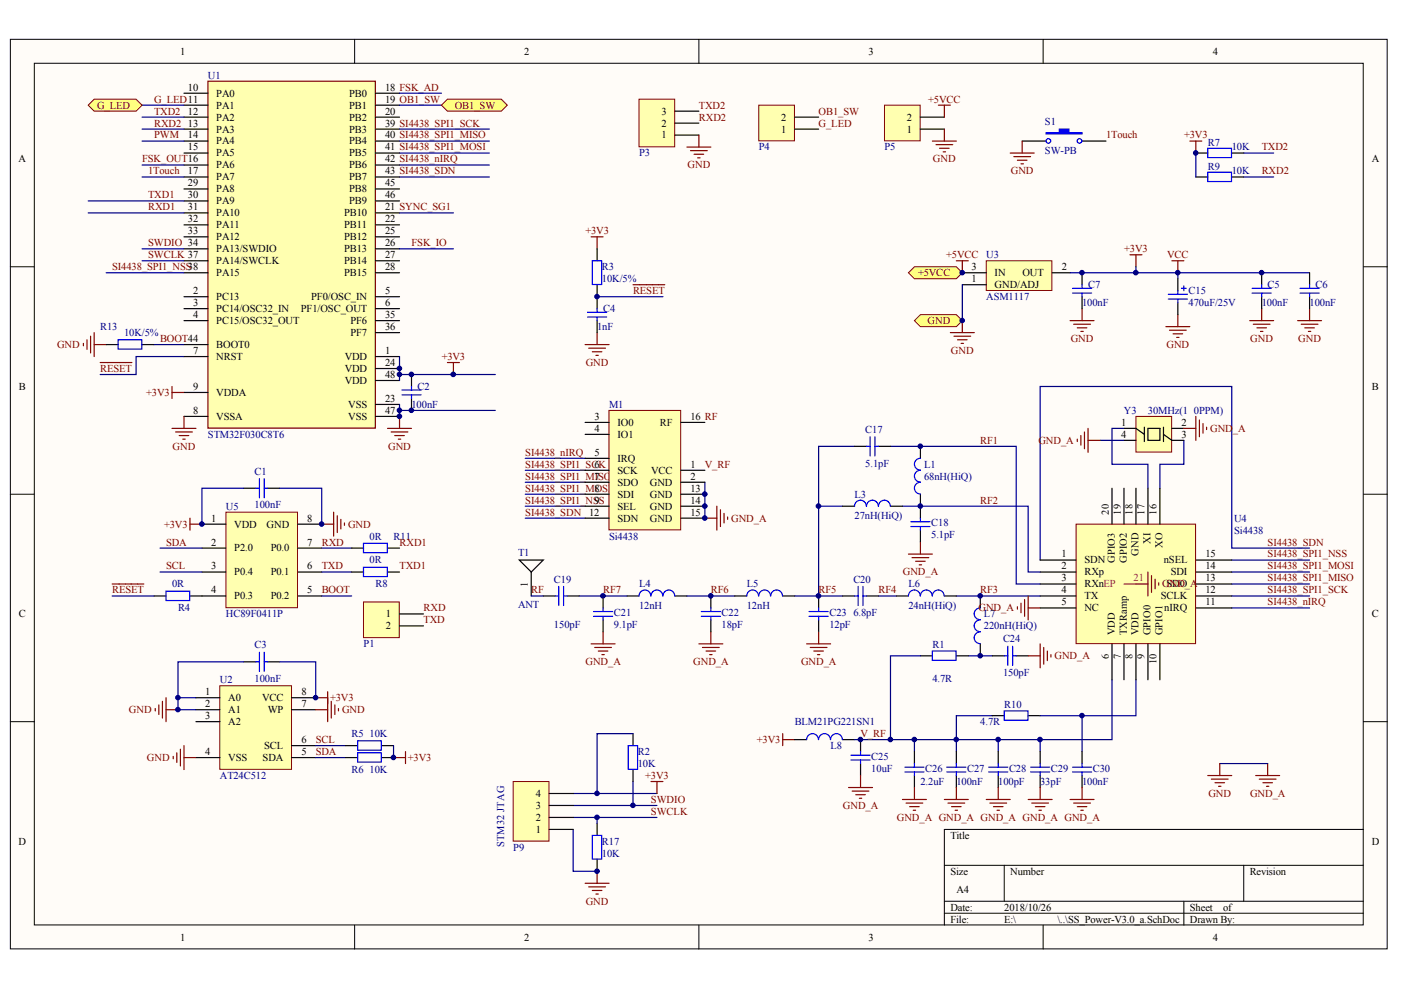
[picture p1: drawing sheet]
<svg xmlns="http://www.w3.org/2000/svg" width="297mm" height="210mm" viewBox="0 0 297 210" stroke-linecap="round" stroke-linejoin="round" font-family="sans-serif">
<g fill="#fffcf8" stroke="#000" stroke-width=".21">
<path d="M2.2 8.3h291.9v192.9h-291.9z"/>
<path d="M7.3 13.4h281.7v182.7h-281.7z"/>
</g>
<g fill="none" stroke="#000" stroke-width=".21">
<path d="M75.2 8.3v5.1M148.2 8.3v5.1M221.2 8.3v5.1M2.2 56.6h5.1M289.1 56.6h5.1M2.2 104.8h5.1M289.1 104.8h5.1M2.2 153h5.1M289.1 153h5.1M289.1 175.9h-88.9v20.3M75.2 196.2v5M148.2 196.2v5"/>
<path d="M200.2 183.5h88.9M200.2 191.1h88.9M200.2 193.6h88.9M212.9 183.5v7.6M221.2 196.2v5M251 191.1v5.1M263.7 183.5v7.6"/>
</g>
<g fill="none" stroke="#800000" stroke-width=".25">
<path d="M125.3 50.2h2.6M126.6 50.2v2.6M202.8 55.3h2.5M204 55.3v2.5M239.6 54h2.5M240.8 54v2.6M21.2 76.9h6.8M124.1 73.1h5M124.8 73.8h3.6M125.6 74.6h2M126.3 75.3h.6M126.6 70.5v2.6"/>
<path d="M134.2 60.4h6.7M165.9 155.6v2.5M165.9 156.8h2.6"/>
</g>
<path d="M126.6 62.9h14" fill="none" stroke="#000080" stroke-width=".25"/>
<path d="M110.1 118.7h5.1l-2.6 2.6z" fill="none" stroke="#000" stroke-width=".25"/>
<path d="M112.6 121.3v5.1" fill="none" stroke="#080d02" stroke-width=".25"/>
<path d="M209.1 55.3h13.9v6.3h-13.9z" fill="#ffffb0" stroke="#800000" stroke-width=".21"/>
<path d="M204 57.8h5.1M223.1 57.8h3.8M204 60.4h5.1" fill="none" stroke="#000" stroke-width=".25"/>
<path d="M240.8 56.6v1.2h-13.9M240.8 57.8h8.9v1.3M204 60.4v7.6" fill="none" stroke="#000080" stroke-width=".25"/>
<g fill="none" stroke="#800000" stroke-width=".25">
<path d="M201.5 70.5h5.1M202.3 71.3h3.5M203 72h2M203.8 72.8h.5M204 68v2.5M226.9 68h5.1M227.6 68.7h3.6M228.4 69.5h2M229.2 70.3h.5M229.4 65.4v2.6M247.2 69.3h5.1M248 70h3.5"/>
<path d="M248.7 70.8h2M249.5 71.5h.5M249.7 66.7v2.6"/>
</g>
<path d="M44.1 17.2h35.5v73.6h-35.5z" fill="#ffffb0" stroke="#800000" stroke-width=".25"/>
<g fill="none" stroke="#000" stroke-width=".25">
<path d="M39 19.8h5.1M79.6 19.8h5.1M39 22.3h5.1M39 24.8h5.1M39 27.4h5.1M39 29.9h5.1M39 32.5h5.1M39 35h5.1M39 37.5h5.1M79.6 22.3h5.1M79.6 24.8h5.1M79.6 27.4h5.1"/>
<path d="M79.6 29.9h5.1M79.6 32.5h5.1M79.6 35h5.1M79.6 37.5h5.1M39 45.1h5.1M39 47.7h5.1M39 50.2h5.1M39 52.8h5.1M39 55.3h5.1M39 57.8h5.1M39 40.1h5.1M39 42.6h5.1"/>
<path d="M79.6 45.1h5.1M79.6 47.7h5.1M79.6 50.2h5.1M79.6 52.8h5.1M79.6 55.3h5.1M79.6 57.8h5.1M79.6 40.1h5.1M79.6 42.6h5.1M126.6 52.8v2.5M22.5 73.1h2.5M30.1 73.1h2.6M39 75.6h5.1"/>
<path d="M39 62.9h5.1M39 65.4h5.1M39 68h5.1M39 73.1h5.1M79.6 75.6h5.1M79.6 62.9h5.1M79.6 65.4h5.1M79.6 68h5.1M79.6 78.1h5.1M79.6 70.5h5.1M87.2 79.4v2.5M126.6 60.4v2.5"/>
<path d="M39 88.3h5.1M39 83.2h5.1M79.6 88.3h5.1M79.6 85.8h5.1M79.6 80.7h5.1M87.2 84.5v2.5"/>
</g>
<g fill="none" stroke="#800000" stroke-width=".25">
<path d="M248.5 55.3h2.5M249.7 55.3v2.5M17.7 72.8v.5M18.4 72v2.1M19.2 71.3v3.5M20 70.5v5.1M20 73.1h2.5M94.9 76.9h2.5M96.1 76.9v2.5M265 68h5M265.7 68.7h3.6M266.5 69.5h2"/>
<path d="M267.2 70.3h.6M267.5 65.4v2.6M275.1 68h5.1M275.9 68.7h3.5M276.6 69.5h2.1M277.4 70.3h.5M277.7 65.4v2.6M36.5 81.9v2.6M36.5 83.2h2.5M36.5 90.8h5M37.2 91.6h3.6M38 92.4h2"/>
<path d="M38.8 93.1h.5M39 88.3v2.5M82.2 90.8h5M82.9 91.6h3.6M83.7 92.4h2M84.5 93.1h.5M84.7 88.3v2.5"/>
</g>
<g fill="none" stroke="#000080" stroke-width=".25">
<path d="M84.7 19.8h8.9M30.1 37.5h8.9M30.1 22.3h8.9M30.1 29.9h8.9M30.1 35h8.9M84.7 37.5h19M84.7 22.3h8.9M84.7 27.4h19M84.7 29.9h19M84.7 32.5h19M84.7 35h19M18.7 42.6h20.3"/>
<path d="M18.7 45.1h20.3M22.5 57.8h16.5M30.1 52.8h8.9M30.1 55.3h8.9M84.7 45.1h11.4M84.7 52.8h11.4M249.7 57.8h28M39 75.6h-10.1v3.8h-7.7M84.7 75.6v5.1M84.7 79.4h20.3M84.7 85.8v2.5M84.7 87h20.3"/>
</g>
<path d="M125.6 55.3h2v5h-2zM25 72h5.1v2h-5.1zM85.2 82.7h4.1M85.2 83.7h4.1M87.2 81.9v.8M87.2 83.7v.8" fill="none" stroke="#00f" stroke-width=".25"/>
<g fill="#ffff80" stroke="#800000" stroke-width=".21">
<path d="M18.7 22.3l1.3-1.3h8.9l1.2 1.3-1.2 1.3h-8.9z" fill-rule="evenodd"/>
<path d="M192.6 57.8l1.3-1.2h8.9l1.2 1.2-1.2 1.3h-8.9z" fill-rule="evenodd"/>
<path d="M193.9 68l1.2-1.3h7.7l1.2 1.3-1.2 1.3h-7.7z" fill-rule="evenodd"/>
<path d="M93.6 22.3l1.3-1.3h11.4l1.3 1.3-1.3 1.3h-11.4z" fill-rule="evenodd"/>
</g>
<path d="M267.5 57.8v2.6M277.7 57.8v2.6M126.6 62.9v2.5M126.6 68v2.5M267.5 62.9v2.5M277.7 62.9v2.5" fill="none" stroke="#000" stroke-width=".25"/>
<path d="M124.6 66.2h4M124.6 67.2h4M126.6 65.4v.8M126.6 67.2v.8M265.5 61.1h4M265.5 62.1h4M267.5 60.4v.7M267.5 62.1v.8M275.6 61.1h4.1M275.6 62.1h4.1M277.7 60.4v.7M277.7 62.1v.8" fill="none" stroke="#00f" stroke-width=".25"/>
<path d="M160.9 22.3h7.5v7.6h-7.5z" fill="#ffffb0" stroke="#800000" stroke-width=".21"/>
<path d="M168.5 27.4h5.1M168.5 24.8h5.1" fill="none" stroke="#000" stroke-width=".25"/>
<path d="M187.5 22.3h7.6v7.6h-7.6z" fill="#ffffb0" stroke="#800000" stroke-width=".21"/>
<path d="M195.1 27.4h5.1M195.1 24.8h5.1M216.7 29.9h5.1M229.4 29.9h5.1M253.5 32.5h2.6M253.5 37.5h2.6M261.2 32.5h2.5M261.2 37.5h2.5M229.4 57.8v2.6M249.7 59.1v2.5M229.4 62.9v2.5M249.7 64.2v2.5" fill="none" stroke="#000" stroke-width=".25"/>
<g fill="none" stroke="#800000" stroke-width=".25">
<path d="M197.7 29.9h5.1M198.4 30.7h3.6M199 22.3h2.5M199.2 31.4h2M200 32.2h.5M200.2 22.3v2.5M200.2 27.4v2.5M214.2 32.5h5.1M214.9 33.2h3.6M215.7 34h2M216.5 34.7h.5M216.7 29.9v2.6"/>
<path d="M252.3 29.9h2.5M253.5 29.9v2.6"/>
</g>
<path d="M221.8 28.1h2.8v-.7h2v.7h2.8v.3h-7.6z" fill-rule="evenodd" fill="#00f" stroke="#00f" stroke-width=".25"/>
<g fill="none" stroke="#00f" stroke-width=".25">
<path d="M256.1 31.4h5v2h-5zM256.1 36.5h5v2h-5zM227.4 61.1h4M227.4 62.1h4M229.4 60.4v.7M229.4 62.1v.8M247.7 63.4h4.1M247.7 62.4h4.1M249.7 61.6v.8M249.7 63.4v.8M250.5 61.1h1M251 60.6v1"/>
<circle cx="222.3" cy="29.9" r=".49"/>
<circle cx="228.9" cy="29.9" r=".49"/>
</g>
<path d="M30.1 24.8h8.9M30.1 27.4h8.9M253.5 32.5v5M263.7 32.5h6.3M263.7 37.5h6.3" fill="none" stroke="#000080" stroke-width=".25"/>
<path d="M135.5 21h7.5v10.1h-7.5z" fill="#ffffb0" stroke="#800000" stroke-width=".21"/>
<g fill="none" stroke="#000" stroke-width=".25">
<path d="M143.1 28.6h5.1M143.1 26.1h5.1M143.1 23.6h5.1M181.2 94.6h2.5M186.3 94.6h2.5M195.1 94.6v2.6M178.6 107.3h2.6M188.8 107.3h2.5M195.1 104.8v5.1M195.1 112.4v2.5M115.2 126.4h2.5M120.3 126.4h2.5"/>
<path d="M127.9 126.4v2.5M127.9 131.4v2.6M132.9 126.4h2.6M143.1 126.4h2.5M150.7 126.4v2.5M150.7 131.4v2.6M155.8 126.4h2.5M165.9 126.4h2.6M173.6 126.4v2.5M173.6 131.4v2.6M178.6 126.4h2.6M183.7 126.4h2.6"/>
<path d="M190.1 126.4h2.5M195.1 139.1h2.6M200.2 126.4h2.6M202.8 139.1h2.5M207.8 126.4v2.5M207.8 136.5v2.6M210.4 139.1h2.5M215.5 139.1h2.5M168.5 156.8h2.5M178.6 156.8h2.6M182.5 156.8v2.6M193.9 159.4v2.5"/>
<path d="M202.8 159.4v2.5M210.4 151.7h2.5M211.6 159.4v2.5M218 151.7h2.5M220.5 159.4v2.5M229.4 159.4v2.5M182.5 161.9v2.5M193.9 164.4v2.6M202.8 164.4v2.6M211.6 164.4v2.6M220.5 164.4v2.6M229.4 164.4v2.6"/>
</g>
<path d="M145.6 31.2h5.1M146.4 31.9h3.6M147.2 32.7h2M147.9 33.5h.5M148.2 28.6v2.6" fill="none" stroke="#800000" stroke-width=".25"/>
<g fill="none" stroke="#00f" stroke-width=".25">
<path d="M183.7 94.6h.8M184.5 92.6v4.1M185.5 92.6v4.1M185.5 94.6h.8M195.1 99.7a1.24 1.24 0 0 0-1.2 1.3 1.24 1.24 0 0 0 1.2 1.2M195.1 97.2a1.24 1.24 0 0 0-1.2 1.2 1.24 1.24 0 0 0 1.2 1.3M183.7 107.3a1.24 1.24 0 0 0-1.3-1.2 1.24 1.24 0 0 0-1.2 1.2M186.2 107.3a1.24 1.24 0 0 0-1.2-1.2 1.24 1.24 0 0 0-1.3 1.2M188.7 107.3a1.24 1.24 0 0 0-1.2-1.2 1.24 1.24 0 0 0-1.2 1.2M193.1 111.6h4.1M193.1 110.6h4.1M195.1 102.2a1.24 1.24 0 0 0-1.2 1.3 1.24 1.24 0 0 0 1.2 1.2"/>
<path d="M195.1 109.9v.7M195.1 111.6v.8M117.7 126.4h.8M118.5 124.3v4.1M119.5 124.3v4.1M119.5 126.4h.8M125.8 129.7h4.1M125.8 130.7h4.1M127.9 128.9v.8M127.9 130.7v.7M138 126.4a1.24 1.24 0 0 0-1.3-1.3 1.24 1.24 0 0 0-1.2 1.3M140.5 126.4a1.24 1.24 0 0 0-1.2-1.3 1.24 1.24 0 0 0-1.3 1.3"/>
<path d="M143 126.4a1.24 1.24 0 0 0-1.2-1.3 1.24 1.24 0 0 0-1.2 1.3M148.7 129.7h4M148.7 130.7h4M150.7 128.9v.8M150.7 130.7v.7M160.8 126.4a1.24 1.24 0 0 0-1.2-1.3 1.24 1.24 0 0 0-1.3 1.3M163.4 126.4a1.24 1.24 0 0 0-1.3-1.3 1.24 1.24 0 0 0-1.2 1.3M165.9 126.4a1.24 1.24 0 0 0-1.2-1.3 1.24 1.24 0 0 0-1.3 1.3M171.5 129.7h4.1M171.5 130.7h4.1M173.6 128.9v.8M173.6 130.7v.7"/>
<path d="M181.2 126.4h.7M181.9 124.3v4.1M183 126.4h.7M183 124.3v4.1M195.1 126.4a1.24 1.24 0 0 0-1.3-1.3 1.24 1.24 0 0 0-1.2 1.3M197.6 126.4a1.24 1.24 0 0 0-1.2-1.3 1.24 1.24 0 0 0-1.3 1.3M197.7 138h5v2h-5zM200.2 126.4a1.24 1.24 0 0 0-1.3-1.3 1.24 1.24 0 0 0-1.2 1.3M207.8 134a1.24 1.24 0 0 0-1.3 1.2 1.24 1.24 0 0 0 1.3 1.3M207.8 131.4a1.24 1.24 0 0 0-1.3 1.3 1.24 1.24 0 0 0 1.3 1.2M207.8 128.9a1.24 1.24 0 0 0-1.3 1.2 1.24 1.24 0 0 0 1.3 1.3M212.9 139.1h.8"/>
<path d="M213.7 137v4.1M214.7 137v4.1M214.7 139.1h.8M173.5 156.8a1.24 1.24 0 0 0-1.2-1.3 1.24 1.24 0 0 0-1.3 1.3M176.1 156.8a1.24 1.24 0 0 0-1.3-1.3 1.24 1.24 0 0 0-1.2 1.3M178.6 156.8a1.24 1.24 0 0 0-1.3-1.3 1.24 1.24 0 0 0-1.2 1.3M182.5 159.4v.7M212.9 150.7h5v2h-5zM180.4 160.1h4.1M180.4 161.1h4.1M182.5 161.1v.8M191.8 162.7h4.1"/>
<path d="M191.8 163.7h4.1M193.9 161.9v.8M193.9 163.7v.7M200.7 162.7h4.1M200.7 163.7h4.1M202.8 161.9v.8M202.8 163.7v.7M209.6 162.7h4.1M209.6 163.7h4.1M211.6 161.9v.8M211.6 163.7v.7M218.5 162.7h4.1"/>
<path d="M218.5 163.7h4.1M220.5 161.9v.8M220.5 163.7v.7M227.4 162.7h4M227.4 163.7h4M229.4 161.9v.8M229.4 163.7v.7"/>
</g>
<g fill="none" stroke="#000080" stroke-width=".25">
<path d="M181.2 94.6h-7.6v12.7h5M188.8 94.6h26.7v29.2h5M251 93.4v5h-5.1v5.1M173.6 107.3v19.1h5M191.3 107.3h26.7v14h2.5M261.2 118.7h16.5M277.7 116.2h-16.5v-34.3h-40.7v36.8M122.8 126.4h10.1M145.6 126.4h10.2M168.5 126.4h5.1M186.3 126.4h3.8M195.1 139.1h-6.3v17.7"/>
<path d="M202.8 126.4h17.7M205.3 139.1h5.1M261.2 126.4h16.5M261.2 128.9h16.5M261.2 123.8h16.5M261.2 121.3h16.5M181.2 156.8h21.6v2.6M193.9 156.8v2.6M211.6 156.8v2.6M220.5 156.8v2.6M229.4 151.7v7.7M235.8 144.1v12.7h-33v-5.1h7.6"/>
<path d="M240.8 144.1v7.6h-20.3"/>
</g>
<path d="M228.1 111.1h25.4v25.4h-25.4z" fill="#ffffb0" stroke="#800000" stroke-width=".21"/>
<g fill="none" stroke="#000" stroke-width=".25">
<path d="M220.5 118.7h7.6M235.8 103.5v7.6M238.3 103.5v7.6M240.8 103.5v7.6M243.4 103.5v7.6M245.9 103.5v7.6M253.5 118.7h7.7M220.5 121.3h7.6M220.5 123.8h7.6M220.5 126.4h7.6M220.5 128.9h7.6M235.8 136.5v7.6"/>
<path d="M238.3 136.5v7.6M240.8 136.5v7.6M243.4 136.5v7.6M245.9 136.5v7.6M253.5 121.3h7.7M253.5 123.8h7.7M253.5 126.4h7.7M253.5 128.9h7.7"/>
</g>
<path d="M238.3 123.8h2.5" fill="none" stroke="#ee0e22" stroke-width=".25"/>
<path d="M240.8 88.3h7.6v7.6h-7.6z" fill="#ffffb0" stroke="#800000" stroke-width=".21"/>
<path d="M238.3 90.8h2.5l1.8 1.3M238.3 93.4h2.5M242.6 90.6v3M243.4 90.8h2.5v2.6h-2.5zM246.7 90.6v3M246.7 92.1l1.8 1.3h2.5M248.5 90.8h2.5" fill="none" stroke="#000" stroke-width=".25"/>
<path d="M111.4 99.7h12.7M111.4 97.2h12.7M233.2 93.4h5.1M238.3 90.8h-2.5v7.6h7.6v5.1M111.4 109.9h12.7M111.4 107.3h12.7M111.4 104.8h12.7M111.4 102.2h12.7M149.4 102.2v7.7M112.6 126.4h2.6M258.6 161.9h10.2" fill="none" stroke="#000080" stroke-width=".25"/>
<g fill="none" stroke="#800000" stroke-width=".25">
<path d="M228.4 93.1v.5M229.2 92.4v2M229.9 91.6v3.5M230.7 90.8v5.1M230.7 93.4h2.5M251 90.8h2.5M253.5 88.3v5.1M254.3 89.1v3.5M255.1 89.8v2M255.8 90.6v.5M149.4 109.9h2.6M152 107.3v5.1"/>
<path d="M152.7 108.1v3.5M153.5 108.8v2.1M154.3 109.6v.5M192.6 117.5h5.1M193.4 118.2h3.5M194.1 119h2.1M194.9 119.8h.5M195.1 114.9v2.6M125.3 136.5h5.1M126.1 137.3h3.5M126.9 138h2M127.6 138.8h.5"/>
<path d="M127.9 134v2.5M148.2 136.5h5.1M148.9 137.3h3.6M149.7 138h2M150.5 138.8h.5M150.7 134v2.5M171 136.5h5.1M171.8 137.3h3.5M172.5 138h2.1M173.3 138.8h.5M173.6 134v2.5M215.7 128.6v.6"/>
<path d="M216.5 127.9v2M217.2 127.1v3.6M218 126.4v5M218 128.9h2.5M218 139.1h2.5M220.5 136.5v5.1M221.3 137.3v3.5M222.1 138v2.1M222.8 138.8v.5M240.8 123.8h2.6M243.4 121.3v5.1M244.1 122v3.6"/>
<path d="M244.9 122.8v2M245.7 123.6v.5M179.9 167h5.1M180.7 167.7h3.5M181.4 168.5h2.1M182.2 169.3h.5M182.5 164.4v2.6M191.3 169.5h5.1M192.1 170.3h3.6M192.9 171h2M193.6 171.8h.5M193.9 167v2.5"/>
<path d="M200.2 169.5h5.1M201 170.3h3.5M201.7 171h2.1M202.5 171.8h.5M202.8 167v2.5M209.1 169.5h5.1M209.9 170.3h3.5M210.6 171h2.1M211.4 171.8h.5M211.6 167v2.5M218 169.5h5.1M218.8 170.3h3.5"/>
<path d="M219.5 171h2M220.3 171.8h.5M220.5 167v2.5M226.9 169.5h5.1M227.6 170.3h3.6M228.4 171h2M229.2 171.8h.5M229.4 167v2.5M256.1 164.4h5.1M256.8 165.2h3.6M257.6 166h2M258.4 166.7h.5"/>
<path d="M258.6 161.9v2.5M266.2 164.4h5.1M267 165.2h3.5M267.8 166h2M268.5 166.7h.5M268.8 161.9v2.5"/>
</g>
<path d="M129.1 87h15.2v25.4h-15.2z" fill="#ffffb0" stroke="#800000" stroke-width=".21"/>
<g fill="none" stroke="#000" stroke-width=".25">
<path d="M124.1 99.7h5M124.1 97.2h5M124.1 89.6h5M124.1 92.1h5M144.4 99.7h5M124.1 102.2h5M124.1 109.9h5M124.1 107.3h5M124.1 104.8h5M144.4 102.2h5M144.4 107.3h5M144.4 104.8h5"/>
<path d="M134.2 155.6v2.5M126.6 174.6v2.5M134.2 163.2v2.5M126.6 182.2v2.5"/>
</g>
<path d="M144.4 89.6h5M144.4 109.9h5" fill="none" stroke="#080d02" stroke-width=".25"/>
<path d="M40.3 109.9v2.5M40.3 111.1h2.5M23.8 123.8h6.7M138 165.7h2.6M139.3 165.7v2.5M124.1 187.3h5M124.8 188h3.6M125.6 188.8h2M126.3 189.6h.6M126.6 184.7v2.6" fill="none" stroke="#800000" stroke-width=".25"/>
<path d="M32.7 73.1h6.3M126.6 155.6h.1M134.2 155.6h-7.6v12.6M121.5 175.9v8.8h5.1M121.5 168.2h17.8M121.5 170.8h17.8M121.5 173.3h17.8M126.6 173.3v1.3M134.2 165.7v5.1" fill="none" stroke="#000080" stroke-width=".25"/>
<path d="M133.2 158.1h2v5h-2zM125.6 177.1h2v5h-2z" fill="none" stroke="#00f" stroke-width=".25"/>
<path d="M47.9 108.6h15.2v20.2h-15.2z" fill="#ffffb0" stroke="#800000" stroke-width=".21"/>
<path d="M42.8 111.1h5.1M42.8 116.2h5.1M63.1 111.1h5.1M63.1 116.2h5.1M42.8 121.3h5.1M42.8 126.4h5.1M63.1 121.3h5.1M63.1 126.4h5.1" fill="none" stroke="#000" stroke-width=".25"/>
<path d="M68.2 111.1h2.5M70.7 108.6v5.1M71.5 109.4v3.5M72.3 110.1v2M73 110.9v.5" fill="none" stroke="#800000" stroke-width=".25"/>
<path d="M33.9 116.2h8.9M68.2 116.2h6.4M23.8 126.4h8.9M33.9 121.3h8.9M68.2 126.4h6.4M68.2 121.3h6.4" fill="none" stroke="#000080" stroke-width=".25"/>
<path d="M46.6 145.4h15.2v17.7h-15.2z" fill="#ffffb0" stroke="#800000" stroke-width=".21"/>
<g fill="none" stroke="#000" stroke-width=".25">
<path d="M51.7 103.5h2.5M56.8 103.5h2.5M41.5 147.9h5.1M41.5 150.5h5.1M41.5 153h5.1M51.7 140.3h2.5M56.8 140.3h2.5M61.9 147.9h5M61.9 150.5h5M61.9 158.1h5M73.3 158.1h2.5M80.9 158.1h2.5"/>
<path d="M41.5 160.6h5.1M61.9 160.6h5M73.3 160.6h2.5M80.9 160.6h2.5"/>
</g>
<path d="M51.7 103.5h-8.9v7.6M59.3 103.5h8.9v7.6M41.5 147.9h-3.8v2.6h3.8M51.7 140.3h-14v7.6M59.3 140.3h7.6v7.6M66.9 158.1h6.4M83.4 158.1v2.5M66.9 160.6h6.4" fill="none" stroke="#000080" stroke-width=".25"/>
<g fill="none" stroke="#800000" stroke-width=".25">
<path d="M32.9 150.2v.5M33.7 149.5v2M34.4 148.7v3.6M35.2 147.9v5.1M35.2 150.5h2.5M37.5 159.6v2M38.2 158.8v3.6M39 158.1v5.1M66.9 147.9h2.6M66.9 150.5h2.6M69.5 146.7v6.3M70.2 148.7v3.6"/>
<path d="M71 149.5v2M71.8 150.2v.5M86 159.4v2.5M36.7 160.4v.5M39 160.6h2.5M83.4 160.6h2.6"/>
</g>
<path d="M54.2 103.5h.8M55 101.5v4M56 101.5v4M56 103.5h.8M55 138.3v4.1M56 138.3v4.1M54.2 140.3h.8M56 140.3h.8M75.8 159.6h5v2h-5zM75.8 157.1h5v2h-5z" fill="none" stroke="#00f" stroke-width=".25"/>
<path d="M108.8 165.7h7.6v12.6h-7.6z" fill="#ffffb0" stroke="#800000" stroke-width=".21"/>
<path d="M116.4 175.9h5.1M116.4 173.3h5.1M116.4 170.8h5.1M116.4 168.2h5.1" fill="none" stroke="#000" stroke-width=".25"/>
<path d="M77.1 127.6h7.6v7.6h-7.6z" fill="#ffffb0" stroke="#800000" stroke-width=".21"/>
<path d="M74.6 116.2h2.5M82.2 116.2h2.5M32.7 126.4h2.5M40.3 126.4h2.5M74.6 121.3h2.5M82.2 121.3h2.5M84.7 130.2h5.1M84.7 132.7h5.1" fill="none" stroke="#000" stroke-width=".25"/>
<path d="M77.1 115.2h5v2h-5zM35.2 125.3h5v2h-5zM77.1 120.3h5v1.9h-5z" fill="none" stroke="#00f" stroke-width=".25"/>
<g fill="#000080" stroke="#000080" stroke-width=".21">
<circle cx="37.7" cy="150.4" r=".48"/>
<circle cx="37.7" cy="147.9" r=".48"/>
<circle cx="42.8" cy="111.1" r=".48"/>
<circle cx="66.9" cy="147.9" r=".48"/>
<circle cx="68.2" cy="111.1" r=".48"/>
<circle cx="83.4" cy="160.6" r=".48"/>
<circle cx="84.7" cy="88.3" r=".48"/>
<circle cx="84.7" cy="87" r=".48"/>
<circle cx="84.7" cy="79.4" r=".48"/>
<circle cx="84.7" cy="78.1" r=".48"/>
<circle cx="87.2" cy="87" r=".48"/>
<circle cx="87.2" cy="79.4" r=".48"/>
<circle cx="96.1" cy="79.4" r=".49"/>
<circle cx="126.6" cy="184.7" r=".48"/>
<circle cx="126.6" cy="173.3" r=".48"/>
<circle cx="126.6" cy="168.2" r=".48"/>
<circle cx="126.6" cy="62.9" r=".48"/>
<circle cx="127.8" cy="126.3" r=".49"/>
<circle cx="134.2" cy="170.8" r=".48"/>
<circle cx="149.4" cy="109.8" r=".48"/>
<circle cx="149.4" cy="107.3" r=".48"/>
<circle cx="149.4" cy="104.8" r=".48"/>
<circle cx="150.7" cy="126.3" r=".48"/>
<circle cx="173.5" cy="126.3" r=".49"/>
<circle cx="173.5" cy="107.3" r=".49"/>
<circle cx="182.4" cy="156.8" r=".48"/>
<circle cx="188.8" cy="156.8" r=".48"/>
<circle cx="193.8" cy="156.8" r=".48"/>
<circle cx="195.1" cy="107.3" r=".48"/>
<circle cx="195.1" cy="94.6" r=".48"/>
<circle cx="202.7" cy="156.8" r=".48"/>
<circle cx="204" cy="68" r=".48"/>
<circle cx="204" cy="57.8" r=".48"/>
<circle cx="207.8" cy="139" r=".48"/>
<circle cx="207.8" cy="126.3" r=".48"/>
<circle cx="211.6" cy="156.8" r=".48"/>
<circle cx="220.5" cy="156.8" r=".49"/>
<circle cx="229.4" cy="151.7" r=".48"/>
<circle cx="229.4" cy="57.8" r=".48"/>
<circle cx="240.8" cy="57.8" r=".49"/>
<circle cx="249.7" cy="57.8" r=".48"/>
<circle cx="253.5" cy="32.4" r=".48"/>
<circle cx="267.5" cy="57.8" r=".48"/>
</g>
<g font-size="2.2">
<text x="38.2" y="11.6">1</text>
<text x="111.2" y="11.6">2</text>
<text x="184.2" y="11.6">3</text>
<text x="257.1" y="11.6">4</text>
<text x="39.8" y="19.2">10</text>
<text x="45.9" y="20.5">PA0</text>
<text x="45.9" y="23">PA1</text>
<text x="74" y="20.5">PB0</text>
<text x="74" y="23">PB1</text>
<text x="81.7" y="19.2">18 FSK_AD</text>
<text x="81.7" y="21.7">19 OB1_SW</text>
<text x="39.8" y="24.3">12</text>
<text x="39.8" y="26.8">13</text>
<text x="39.8" y="29.4">14</text>
<text x="45.9" y="25.6">PA2</text>
<text x="45.9" y="28.1">PA3</text>
<text x="74" y="25.6">PB2</text>
<text x="74" y="28.1">PB3</text>
<text x="81.7" y="24.3">20</text>
<text x="81.7" y="26.8">39 SI4438_SPI1_SCK</text>
<text x="81.7" y="29.4">40 SI4438_SPI1_MISO</text>
<text x="140.2" y="29.4">1</text>
<text x="140.2" y="26.8">2</text>
<text x="140.2" y="24.3">3</text>
<text x="165.6" y="28.1">1</text>
<text x="165.6" y="25.6">2</text>
<text x="192.3" y="28.1">1</text>
<text x="192.3" y="25.6">2</text>
<text x="3.9" y="34.4">A</text>
<text x="39.8" y="31.9">15</text>
<text x="45.9" y="30.6">PA4</text>
<text x="45.9" y="33.2">PA5</text>
<text x="45.9" y="35.7">PA6</text>
<text x="74" y="30.6">PB4</text>
<text x="74" y="33.2">PB5</text>
<text x="74" y="35.7">PB6</text>
<text x="81.7" y="31.9">41 SI4438_SPI1_MOSI</text>
<text x="81.7" y="34.4">42 SI4438_nIRQ</text>
<text x="290.8" y="34.4">A</text>
<text x="39.8" y="37">17</text>
<text x="39.8" y="39.5">29</text>
<text x="45.9" y="38.2">PA7</text>
<text x="45.9" y="40.8">PA8</text>
<text x="74" y="38.2">PB7</text>
<text x="74" y="40.8">PB8</text>
<text x="81.7" y="37">43 SI4438_SDN</text>
<text x="81.7" y="39.5">45</text>
<text x="39.8" y="42.1">30</text>
<text x="39.8" y="44.6">31</text>
<text x="39.8" y="47.1">32</text>
<text x="45.9" y="43.3">PA9</text>
<text x="45.9" y="45.9">PA10</text>
<text x="73" y="45.9">PB10</text>
<text x="74" y="43.3">PB9</text>
<text x="81.7" y="44.6">21 SYNC_SG1</text>
<text x="81.7" y="47.1">22</text>
<text x="81.7" y="42.1">46</text>
<text x="39.8" y="49.7">33</text>
<text x="45.9" y="48.4">PA11</text>
<text x="45.9" y="50.9">PA12</text>
<text x="45.9" y="53.5">PA13/SWDIO</text>
<text x="73" y="48.4">PB11</text>
<text x="73" y="50.9">PB12</text>
<text x="73" y="53.5">PB13</text>
<text x="81.7" y="49.7">25</text>
<text x="81.7" y="52.2">26</text>
<text x="45.9" y="56">PA14/SWCLK</text>
<text x="45.9" y="58.6">PA15</text>
<text x="73" y="56">PB14</text>
<text x="73" y="58.6">PB15</text>
<text x="81.7" y="54.7">27</text>
<text x="81.7" y="57.3">28</text>
<text x="206" y="59.8">1</text>
<text x="206" y="57.3">3</text>
<text x="210.9" y="58.6">IN</text>
<text x="216.8" y="58.6">OUT</text>
<text x="225.1" y="57.3">2</text>
<text x="41" y="62.4">2</text>
<text x="41" y="64.9">3</text>
<text x="45.9" y="63.6">PC13</text>
<text x="66" y="63.6">PF0/OSC_IN</text>
<text x="81.7" y="62.4">5</text>
<text x="81.7" y="64.9">6</text>
<text x="210.9" y="61.1">GND/ADJ</text>
<text x="41" y="67.4">4</text>
<text x="45.9" y="66.2">PC14/OSC32_IN</text>
<text x="45.9" y="68.7">PC15/OSC32_OUT</text>
<text x="63.8" y="66.2">PF1/OSC_OUT</text>
<text x="74.3" y="68.7">PF6</text>
<text x="74.3" y="71.2">PF7</text>
<text x="81.7" y="67.4">35</text>
<text x="81.7" y="70">36</text>
<text x="41" y="75.1">7</text>
<text x="45.9" y="76.3">NRST</text>
<text x="45.9" y="73.8">BOOT0</text>
<text x="73.1" y="76.3">VDD</text>
<text x="81.7" y="75.1">1</text>
<text x="81.7" y="77.6">24</text>
<text x="4" y="82.7">B</text>
<text x="41" y="82.7">9</text>
<text x="45.9" y="83.9">VDDA</text>
<text x="73.1" y="78.9">VDD</text>
<text x="73.1" y="81.4">VDD</text>
<text x="81.7" y="80.1">48</text>
<text x="290.9" y="82.7">B</text>
<text x="41" y="87.7">8</text>
<text x="45.9" y="89">VSSA</text>
<text x="73.8" y="86.5">VSS</text>
<text x="73.8" y="89">VSS</text>
<text x="81.7" y="85.2">23</text>
<text x="81.7" y="87.7">47</text>
<text x="126" y="89">3</text>
<text x="126" y="91.5">4</text>
<text x="130.9" y="90.3">IO0</text>
<text x="130.9" y="92.8">IO1</text>
<text x="237.7" y="92.8">4</text>
<text x="237.7" y="90.3">1</text>
<text x="250.5" y="92.8">3</text>
<text x="250.5" y="90.3">2</text>
<text x="126" y="96.6">5</text>
<text x="126" y="99.2">6</text>
<text x="130.9" y="97.9">IRQ</text>
<text x="130.9" y="100.4">SCK</text>
<text x="138.1" y="100.4">VCC</text>
<text x="146.4" y="101.7">2</text>
<text x="146.4" y="99.2">1</text>
<text x="126" y="106.8">9</text>
<text x="130.9" y="105.5">SDI</text>
<text x="130.9" y="103">SDO</text>
<text x="137.8" y="103">GND</text>
<text x="137.8" y="105.5">GND</text>
<text x="146.4" y="104.2">13</text>
<text x="146.4" y="106.8">14</text>
<text x="44.8" y="110.6">1</text>
<text x="49.7" y="111.9">VDD</text>
<text x="56.5" y="111.9">GND</text>
<text x="65.2" y="110.6">8</text>
<text x="124.9" y="109.3">12</text>
<text x="130.9" y="110.6">SDN</text>
<text x="130.9" y="108">SEL</text>
<text x="137.8" y="108">GND</text>
<text x="235.1" y="109.1" transform="rotate(-90 235.1 109.1)">20</text>
<text x="237.6" y="109.1" transform="rotate(-90 237.6 109.1)">19</text>
<text x="240.1" y="109.1" transform="rotate(-90 240.1 109.1)">18</text>
<text x="242.7" y="109.1" transform="rotate(-90 242.7 109.1)">17</text>
<text x="245.2" y="109.1" transform="rotate(-90 245.2 109.1)">16</text>
<text x="44.8" y="115.7">2</text>
<text x="49.7" y="116.9">P2.0</text>
<text x="57.4" y="116.9">P0.0</text>
<text x="65.2" y="115.7">7</text>
<text x="225" y="118.2">1</text>
<text x="229.9" y="119.5">SDN</text>
<text x="236.3" y="119.4" transform="rotate(-90 236.3 119.4)">GPIO3</text>
<text x="238.9" y="119.4" transform="rotate(-90 238.9 119.4)">GPIO2</text>
<text x="241.4" y="117.9" transform="rotate(-90 241.4 117.9)">GND</text>
<text x="244" y="115.3" transform="rotate(-90 244 115.3)">XI</text>
<text x="246.5" y="116.2" transform="rotate(-90 246.5 116.2)">XO</text>
<text x="246.7" y="119.5">nSEL</text>
<text x="255.6" y="118.2">15</text>
<text x="44.8" y="120.7">3</text>
<text x="44.8" y="125.8">4</text>
<text x="49.7" y="122">P0.4</text>
<text x="57.4" y="122">P0.1</text>
<text x="65.2" y="125.8">5</text>
<text x="65.2" y="120.7">6</text>
<text x="225" y="120.7">2</text>
<text x="225" y="123.3">3</text>
<text x="225" y="125.8">4</text>
<text x="229.9" y="122">RXp</text>
<text x="229.9" y="124.5">RXnEP</text>
<text x="247.3" y="124.5">SDO</text>
<text x="248.2" y="122">SDI</text>
<text x="255.6" y="125.8">12</text>
<text x="255.6" y="123.3">13</text>
<text x="255.6" y="120.7">14</text>
<text x="4" y="130.9">C</text>
<text x="49.7" y="127.1">P0.3</text>
<text x="57.4" y="127.1">P0.2</text>
<text x="81.8" y="130.9">1</text>
<text x="225" y="128.4">5</text>
<text x="229.9" y="127.1">TX</text>
<text x="229.9" y="129.6">NC</text>
<text x="246.1" y="127.1">SCLK</text>
<text x="246.9" y="129.6">nIRQ</text>
<text x="255.6" y="128.4">11</text>
<text x="290.9" y="130.9">C</text>
<text x="81.8" y="133.4">2</text>
<text x="236.3" y="134.7" transform="rotate(-90 236.3 134.7)">VDD</text>
<text x="238.9" y="134.7" transform="rotate(-90 238.9 134.7)">TXRamp</text>
<text x="241.4" y="134.7" transform="rotate(-90 241.4 134.7)">VDD</text>
<text x="244" y="134.7" transform="rotate(-90 244 134.7)">GPIO0</text>
<text x="246.5" y="134.7" transform="rotate(-90 246.5 134.7)">GPIO1</text>
<text x="235.1" y="139.7" transform="rotate(-90 235.1 139.7)">6</text>
<text x="237.6" y="139.7" transform="rotate(-90 237.6 139.7)">7</text>
<text x="240.1" y="139.7" transform="rotate(-90 240.1 139.7)">8</text>
<text x="242.7" y="139.7" transform="rotate(-90 242.7 139.7)">9</text>
<text x="245.2" y="140.8" transform="rotate(-90 245.2 140.8)">10</text>
<text x="43.5" y="147.4">1</text>
<text x="43.5" y="149.9">2</text>
<text x="48.4" y="148.7">A0</text>
<text x="55.6" y="148.7">VCC</text>
<text x="63.9" y="149.9">7</text>
<text x="63.9" y="147.4">8</text>
<text x="43.5" y="152.5">3</text>
<text x="48.4" y="151.2">A1</text>
<text x="48.4" y="153.7">A2</text>
<text x="56.8" y="151.2">WP</text>
<text x="43.5" y="160.1">4</text>
<text x="48.4" y="161.3">VSS</text>
<text x="55.7" y="161.3">SDA</text>
<text x="56" y="158.8">SCL</text>
<text x="63.9" y="160.1">5</text>
<text x="63.9" y="157.5">6</text>
<text x="113.6" y="171.5">3</text>
<text x="113.6" y="169">4</text>
<text x="3.9" y="179.1">D</text>
<text x="113.6" y="176.6">1</text>
<text x="113.6" y="174">2</text>
<text x="201.5" y="177.8">Title</text>
<text x="290.8" y="179.1">D</text>
<text x="201.5" y="185.5">Size</text>
<text x="214.2" y="185.5">Number</text>
<text x="265" y="185.5">Revision</text>
<text x="202.8" y="189.3">A4</text>
<text x="201.5" y="193.1">Date:</text>
<text x="201.5" y="195.6">File:</text>
<text x="212.9" y="193.1">2018/10/26</text>
<text x="212.9" y="195.6">E:\</text>
<text x="224.2" y="195.6">\..\SS_Power-V3.0_a.SchDoc</text>
<text x="252.3" y="193.1">Sheet</text>
<text x="252.3" y="195.6">Drawn By:</text>
<text x="259.3" y="193.1">of</text>
<text x="38.2" y="199.4">1</text>
<text x="111.2" y="199.4">2</text>
<text x="184.2" y="199.4">3</text>
<text x="257.1" y="199.4">4</text>
</g>
<g font-size="2.2" fill="#000080">
<text x="44.1" y="16.7">U1</text>
<text x="221.5" y="26.6">S1</text>
<text x="135.5" y="33.2">P3</text>
<text x="160.9" y="31.9">P4</text>
<text x="187.5" y="31.9">P5</text>
<text x="221.5" y="32.7">SW-PB</text>
<text x="256.1" y="30.9">R7</text>
<text x="256.1" y="36">R9</text>
<text x="261.2" y="31.9">10K</text>
<text x="261.2" y="37">10K</text>
<text x="127.6" y="57.3">R3</text>
<text x="127.6" y="59.8">10K/5%</text>
<text x="209.1" y="54.7">U3</text>
<text x="209.1" y="63.6">ASM1117</text>
<text x="229.4" y="64.9">100nF</text>
<text x="230.7" y="61.1">C7</text>
<text x="252" y="62.4">C15</text>
<text x="252" y="64.9">470uF/25V</text>
<text x="267.5" y="64.9">100nF</text>
<text x="268.8" y="61.1">C5</text>
<text x="277.7" y="64.9">100nF</text>
<text x="278.9" y="61.1">C6</text>
<text x="21.2" y="70">R13</text>
<text x="26.3" y="71.2">10K/5%</text>
<text x="126.6" y="70">1nF</text>
<text x="127.9" y="66.2">C4</text>
<text x="88.5" y="82.7">C2</text>
<text x="87.2" y="86.5">100nF</text>
<text x="129.1" y="86.5">M1</text>
<text x="238.3" y="87.7">Y3</text>
<text x="243.4" y="87.7">30MHz(¡À1</text>
<text x="253.1" y="87.7">0PPM)</text>
<text x="44.1" y="92.8">STM32F030C8T6</text>
<text x="183.5" y="91.8">C17</text>
<text x="54" y="100.7">C1</text>
<text x="183.5" y="98.9">5.1pF</text>
<text x="195.9" y="99.2">L1</text>
<text x="195.9" y="101.7">68nH(HiQ)</text>
<text x="54" y="107.8">100nF</text>
<text x="181.2" y="105.5">L3</text>
<text x="47.9" y="108">U5</text>
<text x="181.2" y="110.1">27nH(HiQ)</text>
<text x="197.4" y="111.6">C18</text>
<text x="261.7" y="110.6">U4</text>
<text x="261.7" y="113.1">Si4438</text>
<text x="78.4" y="114.4">0R</text>
<text x="78.4" y="119.5">0R</text>
<text x="83.4" y="114.4">R11</text>
<text x="109.8" y="117.9">T1</text>
<text x="129.1" y="114.4">Si4438</text>
<text x="197.4" y="114.1">5.1pF</text>
<text x="36.5" y="124.5">0R</text>
<text x="79.6" y="124.5">R8</text>
<text x="117.5" y="123.5">C19</text>
<text x="135.5" y="124.5">L4</text>
<text x="158.3" y="124.5">L5</text>
<text x="180.9" y="123.5">C20</text>
<text x="192.6" y="124.5">L6</text>
<text x="37.7" y="129.6">R4</text>
<text x="47.9" y="130.9">HC89F0411P</text>
<text x="109.8" y="128.9">ANT</text>
<text x="130.2" y="130.6">C21</text>
<text x="135.5" y="129.1">12nH</text>
<text x="153" y="130.6">C22</text>
<text x="158.3" y="129.1">12nH</text>
<text x="175.8" y="130.6">C23</text>
<text x="180.9" y="130.6">6.8pF</text>
<text x="192.6" y="129.1">24nH(HiQ)</text>
<text x="208.6" y="130.9">L7</text>
<text x="54" y="137.5">C3</text>
<text x="77.1" y="137.2">P1</text>
<text x="117.5" y="133.2">150pF</text>
<text x="130.2" y="133.2">9.1pF</text>
<text x="153" y="133.2">18pF</text>
<text x="175.8" y="133.2">12pF</text>
<text x="197.7" y="137.5">R1</text>
<text x="208.6" y="133.4">220nH(HiQ)</text>
<text x="212.7" y="136.2">C24</text>
<text x="212.7" y="143.3">150pF</text>
<text x="46.6" y="144.8">U2</text>
<text x="54" y="144.6">100nF</text>
<text x="197.7" y="144.6">4.7R</text>
<text x="168.5" y="153.7">BLM21PG221SN1</text>
<text x="207.8" y="153.7">4.7R</text>
<text x="212.9" y="150.2">R10</text>
<text x="74.6" y="156.3">R5</text>
<text x="78.4" y="156.3">10K</text>
<text x="135.2" y="160.1">R2</text>
<text x="176.1" y="158.8">L8</text>
<text x="184.7" y="161.1">C25</text>
<text x="46.6" y="165.2">AT24C512</text>
<text x="74.6" y="163.9">R6</text>
<text x="78.4" y="163.9">10K</text>
<text x="135.2" y="162.6">10K</text>
<text x="184.7" y="163.6">10uF</text>
<text x="195.1" y="166.4">2.2uF</text>
<text x="196.2" y="163.6">C26</text>
<text x="202.8" y="166.4">100nF</text>
<text x="205" y="163.6">C27</text>
<text x="211.6" y="166.4">100pF</text>
<text x="213.9" y="163.6">C28</text>
<text x="220.5" y="166.4">33pF</text>
<text x="222.8" y="163.6">C29</text>
<text x="229.4" y="166.4">100nF</text>
<text x="231.7" y="163.6">C30</text>
<text x="106.9" y="179.7" transform="rotate(-90 106.9 179.7)">STM32 JTAG</text>
<text x="127.6" y="179.1">R17</text>
<text x="108.8" y="180.4">P9</text>
<text x="127.6" y="181.7">10K</text>
</g>
<g font-size="2.2" fill="#800000">
<text x="20.6" y="23">G_LED</text>
<text x="32.7" y="21.7">G_LED11</text>
<text x="96.4" y="23">OB1_SW</text>
<text x="148.2" y="23">TXD2</text>
<text x="196.8" y="21.7">+5VCC</text>
<text x="32.7" y="29.4">PWM</text>
<text x="32.7" y="24.3">TXD2</text>
<text x="32.7" y="26.8">RXD2</text>
<text x="148.2" y="25.6">RXD2</text>
<text x="173.6" y="24.3">OB1_SW</text>
<text x="173.6" y="26.8">G_LED</text>
<text x="234.5" y="29.4">1Touch</text>
<text x="251" y="29.4">+3V3</text>
<text x="30.1" y="34.4">FSK_OUT16</text>
<text x="145.8" y="35.7">GND</text>
<text x="197.8" y="34.4">GND</text>
<text x="267.5" y="31.9">TXD2</text>
<text x="31.4" y="37">1Touch</text>
<text x="214.3" y="37">GND</text>
<text x="267.5" y="37">RXD2</text>
<text x="31.4" y="42.1">TXD1</text>
<text x="31.4" y="44.6">RXD1</text>
<text x="31.4" y="52.2">SWDIO 34</text>
<text x="87.2" y="52.2">FSK_IO</text>
<text x="124.1" y="49.7">+3V3</text>
<text x="238.4" y="53.5">+3V3</text>
<text x="23.8" y="57.3">SI4438_SPI1_NSS38</text>
<text x="31.4" y="54.7">SWCLK 37</text>
<text x="194.6" y="58.6">+5VCC</text>
<text x="200.6" y="54.7">+5VCC</text>
<text x="247.5" y="54.7">VCC</text>
<text x="134.2" y="62.4">RESET</text>
<text x="196.7" y="68.7">GND</text>
<text x="12.1" y="73.8">GND</text>
<text x="33.9" y="72.5">BOOT44</text>
<text x="93.6" y="76.3">+3V3</text>
<text x="124.2" y="77.6">GND</text>
<text x="201.6" y="75.1">GND</text>
<text x="227" y="72.5">GND</text>
<text x="247.3" y="73.8">GND</text>
<text x="265.1" y="72.5">GND</text>
<text x="275.2" y="72.5">GND</text>
<text x="21.2" y="78.9">RESET</text>
<text x="31" y="83.9">+3V3</text>
<text x="36.6" y="95.4">GND</text>
<text x="82.3" y="95.4">GND</text>
<text x="207.8" y="94.1">RF1</text>
<text x="220.2" y="94.1">GND_A</text>
<text x="256.6" y="91.5">GND_A</text>
<text x="111.4" y="101.7">SI4438_SPI1_M7</text>
<text x="111.4" y="99.2">SI4438_SPI1_SCK</text>
<text x="111.4" y="96.6">SI4438_nIRQ</text>
<text x="126.1" y="101.7">ISO</text>
<text x="149.4" y="99.2">V_RF</text>
<text x="111.4" y="106.8">SI4438_SPI1_NSS</text>
<text x="111.4" y="104.2">SI4438_SPI1_M8</text>
<text x="126.1" y="104.2">OSI</text>
<text x="207.8" y="106.8">RF2</text>
<text x="34.8" y="111.9">+3V3</text>
<text x="73.8" y="111.9">GND</text>
<text x="111.4" y="109.3">SI4438_SDN</text>
<text x="155" y="110.6">GND_A</text>
<text x="35.2" y="115.7">SDA</text>
<text x="68.2" y="115.7">RXD</text>
<text x="84.7" y="115.7">RXD1</text>
<text x="268.8" y="115.7">SI4438_SDN</text>
<text x="268.8" y="118.2">SI4438_SPI1_NSS</text>
<text x="23.8" y="125.8">RESET</text>
<text x="35.2" y="120.7">SCL</text>
<text x="68.2" y="120.7">TXD</text>
<text x="68.2" y="125.8">BOOT</text>
<text x="84.7" y="120.7">TXD1</text>
<text x="112.6" y="125.8">RF</text>
<text x="127.9" y="125.8">RF7</text>
<text x="150.7" y="125.8">RF6</text>
<text x="173.6" y="125.8">RF5</text>
<text x="186.3" y="125.8">RF4</text>
<text x="191.4" y="122">GND_A</text>
<text x="207.8" y="125.8">RF3</text>
<text x="246.4" y="124.5">GND_A</text>
<text x="268.8" y="125.8">SI4438_SPI1_SCK</text>
<text x="268.8" y="120.7">SI4438_SPI1_MOSI</text>
<text x="268.8" y="123.3">SI4438_SPI1_MISO</text>
<text x="89.8" y="129.6">RXD</text>
<text x="207.5" y="129.6">GND_A</text>
<text x="268.8" y="128.4">SI4438_nIRQ</text>
<text x="89.8" y="132.2">TXD</text>
<text x="124.1" y="141">GND_A</text>
<text x="147" y="141">GND_A</text>
<text x="169.8" y="141">GND_A</text>
<text x="223.6" y="139.8">GND_A</text>
<text x="70" y="148.7">+3V3</text>
<text x="27.3" y="151.2">GND</text>
<text x="72.5" y="151.2">GND</text>
<text x="31.1" y="161.3">GND</text>
<text x="66.9" y="160.1">SDA</text>
<text x="66.9" y="157.5">SCL</text>
<text x="86.5" y="161.3">+3V3</text>
<text x="160.5" y="157.5">+3V3</text>
<text x="182.5" y="156.3">V_RF</text>
<text x="136.8" y="165.2">+3V3</text>
<text x="138" y="170.2">SWDIO</text>
<text x="138" y="172.8">SWCLK</text>
<text x="178.7" y="171.5">GND_A</text>
<text x="256.2" y="169">GND</text>
<text x="265" y="169">GND_A</text>
<text x="190.1" y="174">GND_A GND_A GND_A GND_A GND_A</text>
<text x="124.2" y="191.8">GND</text>
</g>
<g font-size="2.2" fill="#080d02">
<text x="146.4" y="89">16 RF</text>
<text x="139.9" y="90.3">RF</text>
<text x="137.8" y="110.6">GND</text>
<text x="146.4" y="109.3">15</text>
<text x="111.9" y="124.5" transform="rotate(-90 111.9 124.5)">1</text>
</g>
<text font-size="2.2" fill="#ee0e22" x="240.3" y="123.3">21</text>
</svg>
